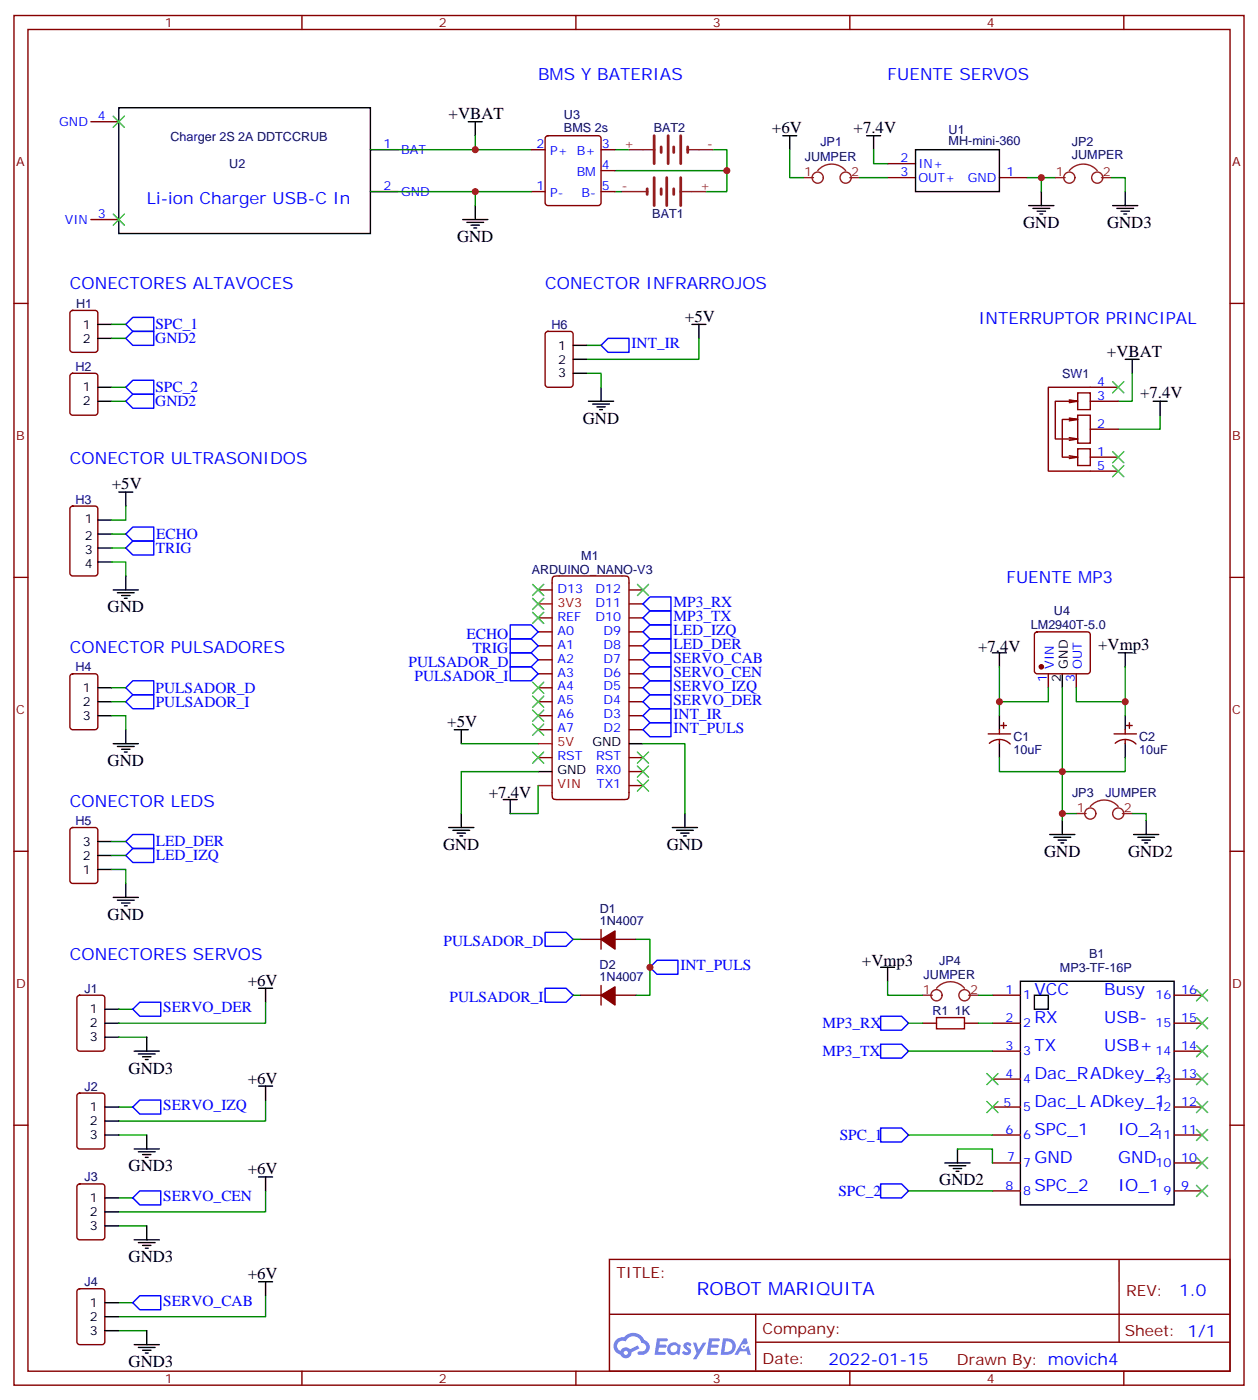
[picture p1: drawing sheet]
<svg xmlns="http://www.w3.org/2000/svg" width="317mm" height="353mm" viewBox="0 0 317 353" stroke-linecap="round" stroke-linejoin="round" font-family="sans-serif">
<g fill="none" stroke="#870000" stroke-width=".35">
<path d="M3.5 3.9h310.5v345.7h-310.5zM7.1 7.4h303.3v338.7h-303.3zM76.2 3.9v3.5M145.3 3.9v3.5M214.5 3.9v3.5M283.6 3.9v3.5M3.5 76.6h3.6M310.4 76.6h3.6M3.5 145.7h3.6M310.4 145.7h3.6M3.5 214.9h3.6M310.4 214.9h3.6"/>
<path d="M3.5 284h3.6M310.4 284h3.6M153.8 317.9h156.6v28.2h-156.6zM282.4 317.9v20.9M153.8 331.7h156.5M190.7 338.8h119.6M190.7 331.7v14.1M76.2 346.1v3.5M145.3 346.1v3.5M214.5 346.1v3.5M283.6 346.1v3.5"/>
</g>
<g fill="#5487ff">
<path d="M172.8 339.1a1.22 1.22 0 0 1 1.7 .2l-.4 .6a.47 .47 0 0 0-.3-.4 .47 .47 0 0 0-.5 .2v.1a1.3 1.3 0 0 1 1 1.7 1.39 1.39 0 0 1-2.2 0l.5-.6 .7 .4a.29 .29 0 0 0 .4-.2 .29 .29 0 0 0-.3-.3 1.04 1.04 0 0 1-.6-1.7z"/>
<path d="M165.8 337.8h2.4a.37 .37 0 0 1 .3 .4 .37 .37 0 0 1-.3 .4h-1.7l-.1 .8h1.5l.3 .4-.3 .3h-1.6l-.2 1.1 1.7 .1 .2 .5-.3 .2h-2.5z"/>
<path d="M179 337.8h2.3a.37 .37 0 0 1 .4 .4 .37 .37 0 0 1-.4 .4h-1.6l-.1 .8h1.5l.3 .4-.4 .3h-1.6l-.1 1.1 1.7 .1 .1 .5-.3 .2h-2.4z"/>
<path d="M187.7 337.8h.7l.3 1.3-.6 .3a.69 .69 0 0 0-1 .3 .69 .69 0 0 0 .5 .9 .69 .69 0 0 0 .8-.6l.5-.2 .6 2.2h-.8l-.2-.9h-1.8l-.5 .9h-.8z"/>
<path d="M174.9 338.9h.8l.6 1.8 1.1-1.8h.9l-2.6 4.2h-.8l.9-1.5z"/>
<path d="M182.5 337.8l-.6 4.2h1.3a2.11 2.11 0 0 0 2.5-2.1 2.11 2.11 0 0 0-2.5-2.1zM183.2 338.6a1.39 1.39 0 0 1 1.7 1.4 1.39 1.39 0 0 1-1.8 1.2h-.3z"/>
<path d="M168.8 339.4a1.47 1.47 0 0 0-.1 2.1 1.47 1.47 0 0 0 2.1 .1l.7 .4 .3-2.3-.2-.3h-.4a1.49 1.49 0 0 0-2.4 0zM169.5 339.8a.92 .92 0 0 1 1.5 .5 .92 .92 0 0 1-1.3 1.1 .9 .9 0 0 1-.2-1.6z"/>
<path d="M155.5 338.2a2.18 2.18 0 0 0 1.1 3.7 1.44 1.44 0 0 0 1.6 .9 1.44 1.44 0 0 0 1.2-1.5l2-1-.5-.7-1.9 1a1.47 1.47 0 0 0-2.4 .4 1.39 1.39 0 0 1-.7-1.9 1.39 1.39 0 0 1 2-.5 2.12 2.12 0 0 1 2.2-1.3 2.12 2.12 0 0 1 1.9 1.7 1.07 1.07 0 0 1 1.1 1 1.07 1.07 0 0 1-1 1.1h-.7a.43 .43 0 0 0-.5 .4 .43 .43 0 0 0 .4 .5 1.98 1.98 0 0 0 2.5-1.3 1.98 1.98 0 0 0-1.2-2.5 2.98 2.98 0 0 0-5.1-.6h-1.1zM157.4 341.5a.55 .55 0 0 1 1.1 0 .55 .55 0 0 1-1.1 0z"/>
<circle cx="187.7" cy="339.9" r=".26"/>
</g>
<g fill="none" stroke="#870000" stroke-width=".35">
<path d="M22.9 30.7h7.1M93.5 37.8h7M134.1 37.8h3.5M137.8 34.5l.5-.2h12.7a.71 .71 0 0 1 .7 .7v16.2l-.2 .5-.5 .2h-12.7l-.5-.2-.2-.5v-16.2zM151.7 37.8h3.5M22.9 55.4h7.1M93.5 48.4h7M134.1 48.4h3.5M151.7 43.1h3.5M151.7 48.4h3.5M224 41.3h7.1M224 44.8h7.1"/>
<path d="M252.2 44.8h7.1M17.9 78.6l.4-.2h5.7a.71 .71 0 0 1 .7 .7l-.1 9.4-.6 .4h-5.7l-.5-.2-.2-.5v-9.1zM17.9 94.4l.4-.2h5.7a.71 .71 0 0 1 .7 .7l-.1 9.5-.6 .4h-5.7l-.5-.2-.2-.5v-9.2zM137.8 83.9l.5-.3h5.6a.71 .71 0 0 1 .7 .7v13l-.7 .5h-5.6l-.5-.3-.2-.5v-12.7zM272 99.2h3.2v4.2h-3.2zM282.2 97.8h-17.6v21.1h17.6M269.9 100.9l2.1 .4h-5.7v9.5h5.7M269.9 105.5l2.1 .4h-3.9v9.5h3.9M269.9 110.5l2.1 .3M269.9 115l2.1 .4M272 104.8h3.2v7.1h-3.2zM272 113.3h3.2v4.2h-3.2z"/>
<path d="M272 110.8l-2.1 .4M272 101.3l-2.1 .3M272 115.4l-2.1 .3M272 105.9l-2.1 .3M275.2 101.3h7M275.2 108.3h7M275.2 115.4h7M17.9 127.9l.4-.2h5.7a.71 .71 0 0 1 .7 .7l-.1 16.5-.6 .5h-5.7l-.5-.3-.2-.4v-16.3zM135.8 148.9h3.5M135.8 156h3.5M135.8 159.5h3.5M139.6 145.6l.8-.2h16.6a1.33 1.33 0 0 1 1.7 .5v54.2a1.33 1.33 0 0 1-.5 1.7h-17.1a1.33 1.33 0 0 1-1.7-.5l-.1-54.2z"/>
<path d="M158.8 148.9h3.5M158.8 152.4h3.5M158.8 156h3.5M158.8 159.5h3.5M261.3 159.7l.5-.2h12.7a.71 .71 0 0 1 .7 .7v9.2l-.3 .5-.4 .2h-12.7l-.5-.3-.2-.4v-9.2zM17.9 170.3l.4-.2h5.7a.71 .71 0 0 1 .7 .7l-.1 13-.6 .4h-5.7l-.5-.2-.2-.5v-12.7zM135.8 163h3.5M135.8 166.5h3.5M135.8 170.1h3.5M135.8 177.1h3.5M135.8 173.6h3.5M158.8 163h3.5"/>
<path d="M158.8 166.5h3.5M158.8 170.1h3.5M158.8 177.1h3.5M158.8 173.6h3.5M264.6 170.1v3.5M271.6 170.1v3.5M135.8 180.7h3.5M135.8 184.2h3.5M135.8 191.2h3.5M158.8 180.7h3.5M158.8 184.2h3.5M158.8 191.2h3.5"/>
<path d="M158.8 194.8h3.5M158.8 198.3h3.5M249.4 185.2h5.7M249.7 187.6a3.8 3.8 0 0 1 5.2 .2M252.2 184.2v1M252.2 186.7v1M252.6 183.1h1.4M253.3 182.4v1.4M281.2 185.2h5.6M281.4 187.6a3.8 3.8 0 0 1 5.3 .2M284 184.2v1M284 186.7v1"/>
<path d="M284.3 183.1h1.5M285 182.4v1.4M17.9 209.1l.4-.2h5.7a.71 .71 0 0 1 .7 .7l-.1 13-.6 .4h-5.7l-.5-.2-.2-.5v-12.7zM146.4 237.1h5.3M151.7 234.6v5M155.2 237.1h5.3M19.6 251.4l.5-.2h5.7a.71 .71 0 0 1 .7 .7l-.1 13-.6 .4h-5.7l-.5-.2-.2-.5v-12.7zM146.4 251.2h5.3M151.7 248.7v5M155.2 251.2h5.3M232.8 258.3h3.6M243.4 258.3h3.5"/>
<path d="M250.5 251.2h7M250.5 258.3h7M296.3 251.2h7.1M296.3 258.3h7.1M19.6 276.1l.5-.2h5.7a.71 .71 0 0 1 .7 .7l-.1 13-.6 .4h-5.7l-.5-.2-.2-.5v-12.7zM250.5 265.3h7M250.5 272.4h7M250.5 279.4h7M296.3 265.3h7.1M296.3 272.4h7.1M296.3 279.4h7.1M19.6 299l.5-.2h5.7a.71 .71 0 0 1 .7 .7l-.1 13-.6 .4h-5.7l-.5-.2-.2-.5v-12.7z"/>
<path d="M250.5 286.5h7M250.5 293.5h7M296.3 286.5h7.1M296.3 293.5h7.1M250.5 300.6h7M296.3 300.6h7.1M19.6 325.5l.5-.2h5.7a.71 .71 0 0 1 .7 .7l-.1 13-.6 .4h-5.7l-.5-.2-.2-.5v-12.7z"/>
</g>
<g fill="none" stroke="#000" stroke-width=".35">
<path d="M30 27.2h63.5v31.7h-63.5zM118.2 30.7h3.5M119.9 30.7v3.6M197.6 34.3h3.5M199.3 34.3v3.5M218.7 34.3h3.5M220.5 34.3v3.5M231.1 37.8h21.1v10.6h-21.1zM116.8 55.4h6.3M117.8 56.1h4.3M118.9 56.8h2.1M119.6 57.5h.7"/>
<path d="M119.9 51.9v3.5M259.6 51.9h6.4M260.7 52.6h4.2M261.8 53.3h2.1M262.5 54h.7M262.8 48.4v3.5M280.8 51.9h6.4M281.9 52.6h4.2M282.9 53.3h2.1M283.6 54h.7M284 48.4v3.5M24.7 81.9h3.5"/>
<path d="M24.7 85.4h3.5M24.7 97.8h3.5M144.6 90.7h3.6M144.6 94.2h3.6M144.6 87.2h3.6M151.7 97.8v3.5M174.6 81.9h3.6M176.4 81.9v3.5M284 90.7h3.5M285.8 90.7v3.5M24.7 101.3h3.5M148.5 101.3h6.4"/>
<path d="M149.6 102h4.2M150.6 102.7h2.2M151.3 103.4h.7M291 101.3h3.6M292.8 101.3v3.5M24.7 131.3h3.5M24.7 134.8h3.5M24.7 138.3h3.5M30 124.2h3.5M31.7 124.2v3.5M24.7 141.9h3.5M28.6 148.9h6.3"/>
<path d="M29.6 149.6h4.3M30.7 150.3h2.1M31.4 151h.7M31.7 145.4v3.5M24.7 173.6h3.5M24.7 177.1h3.5M250.5 164.8h3.5M252.2 164.8v3.5M268.1 170.1v3.5M282.2 164.8h3.6M284 164.8v3.5M24.7 180.7h3.5"/>
<path d="M28.6 187.7h6.3M29.6 188.4h4.3M30.7 189.1h2.1M31.4 189.8h.7M31.7 184.2v3.5M114.7 184.2h3.5M116.4 184.2v3.5M135.8 194.8h3.5M158.8 187.7h3.5M252.2 180.7v3.5M252.2 187.7v3.5M284 180.7v3.5"/>
<path d="M284 187.7v3.5M24.7 212.4h3.5M24.7 219.5h3.5M24.7 215.9h3.5M113.2 208.9h6.4M114.3 209.6h4.2M115.4 210.3h2.1M116.1 211h.7M116.4 205.4v3.5M127 201.8h3.5M128.8 201.8v3.6M169.7 208.9h6.3"/>
<path d="M170.7 209.6h4.3M171.8 210.3h2.1M172.5 211h.7M172.9 205.4v3.5M264.9 210.6h6.4M266 211.3h4.2M267.1 212.1h2.1M267.8 212.8h.7M268.1 207.1v3.5M286.1 210.6h6.4M287.2 211.3h4.2M288.2 212.1h2.1"/>
<path d="M288.9 212.8h.7M289.3 207.1v3.5M28.6 226.5h6.3M29.6 227.2h4.3M30.7 227.9h2.1M31.4 228.6h.7M31.7 223v3.5M26.5 254.7h3.5M26.5 258.3h3.5M65.3 249.4h3.5M67 249.4v3.6M222.2 244.2h3.6"/>
<path d="M224 244.2v3.5M257.5 247.7h38.8v56.4h-38.8zM261.1 251.2h3.5v3.5h-3.5zM26.5 261.8h3.5M26.5 279.4h3.5M33.9 265.3h6.3M34.9 266h4.3M36 266.7h2.1M36.7 267.4h.7M37 261.8v3.5M65.3 274.1h3.5M67 274.1v3.6"/>
<path d="M26.5 286.5h3.5M26.5 283h3.5M33.9 290h6.3M34.9 290.7h4.3M36 291.4h2.1M36.7 292.1h.7M37 286.5v3.5M65.3 297.1h3.5M67 297.1v3.5M238.5 293.5h6.3M239.5 294.3h4.3M240.6 295h2.1"/>
<path d="M241.3 295.7h.7M241.7 290v3.5M26.5 309.4h3.5M26.5 302.4h3.5M26.5 305.9h3.5M33.9 312.9h6.3M34.9 313.7h4.3M36 314.4h2.1M36.7 315.1h.7M37 309.4v3.5M26.5 335.9h3.5M26.5 328.8h3.5"/>
<path d="M26.5 332.4h3.5M33.9 339.4h6.3M37 335.9v3.5M65.3 323.5h3.5M67 323.5v3.6M34.9 340.1h4.3M36 340.8h2.1M36.7 341.5h.7"/>
</g>
<path d="M135.8 152.4h3.5M135.8 198.3h3.5M135.8 187.7h3.5" fill="none" stroke="#f00" stroke-width=".35"/>
<g fill="none" stroke="#00f" stroke-width=".35">
<path d="M31.7 97.8l1.8-1.8h5.3v3.5h-5.3zM33.5 80.1h5.3v3.5h-5.3l-1.8-1.7zM33.5 83.6h5.3v3.6h-5.3l-1.8-1.8zM151.7 87.2l1.8-1.8h5.2v3.5h-5.2zM31.7 101.3l1.8-1.8h5.3v3.5h-5.3zM33.5 133h5.3v3.6h-5.3l-1.8-1.8zM33.5 136.6h5.3v3.5h-5.3l-1.8-1.8zM128.8 157.7h5.3l1.7 1.8-1.7 1.8h-5.3zM162.3 152.4l1.7-1.7h5.3v3.5h-5.3zM162.3 156l1.7-1.8h5.3v3.5h-5.3zM162.3 159.5l1.7-1.8h5.3v3.6h-5.3zM31.7 173.6l1.8-1.8h5.3v3.6h-5.3z"/>
<path d="M33.5 175.4h5.3v3.5h-5.3l-1.8-1.8zM128.8 161.3h5.3l1.7 1.7-1.7 1.8h-5.3zM128.8 164.8h5.3l1.7 1.7-1.7 1.8h-5.3zM128.8 168.3h5.3l1.7 1.8-1.7 1.7h-5.3zM162.3 163l1.7-1.7h5.3v3.5h-5.3zM162.3 166.5l1.7-1.7h5.3v3.5h-5.3zM162.3 173.6l1.7-1.8h5.3v3.6h-5.3zM162.3 177.1l1.7-1.7h5.3v3.5h-5.3zM164 168.3h5.3v3.5h-5.3l-1.7-1.7zM164 178.9h5.3v3.5h-5.3l-1.7-1.7zM162.3 184.2l1.7-1.8h5.3v3.5h-5.3zM33.5 214.2h5.3v3.5h-5.3l-1.8-1.8z"/>
<path d="M33.5 210.6h5.3v3.6h-5.3l-1.8-1.8zM137.6 235.3h5.3l1.7 1.8-1.7 1.8h-5.3zM33.5 254.7l1.8-1.7h5.3v3.5h-5.3zM137.6 249.4h5.3l1.7 1.8-1.7 1.8h-5.3zM164 244.2l1.8-1.8h5.3v3.5h-5.3zM222.2 256.5h5.3l1.8 1.8-1.8 1.7h-5.3zM33.5 279.4l1.8-1.7h5.3v3.5h-5.3zM222.2 263.6h5.3l1.8 1.7-1.8 1.8h-5.3zM222.2 284.7h5.3l1.8 1.8-1.8 1.8h-5.3zM222.2 298.8h5.3l1.8 1.8-1.8 1.8h-5.3zM33.5 302.4l1.8-1.8h5.3v3.5h-5.3zM33.5 328.8l1.8-1.7h5.3v3.5h-5.3z"/>
</g>
<g fill="none" stroke="#3c3" stroke-width=".35">
<path d="M28.6 29.3l2.8 2.8M31.4 29.3l-2.8 2.8M28.6 54l2.8 2.8M31.4 54l-2.8 2.8M280.8 96.3l2.8 2.9M283.6 96.3l-2.8 2.9M280.8 114l2.8 2.8M280.8 117.5l2.8 2.8M283.6 114l-2.8 2.8M283.6 117.5l-2.8 2.8M134.4 154.6l2.8 2.8M134.4 147.5l2.8 2.8"/>
<path d="M134.4 151l2.8 2.8M137.2 154.6l-2.8 2.8M137.2 147.5l-2.8 2.8M137.2 151l-2.8 2.8M160.9 147.5l2.8 2.8M163.7 147.5l-2.8 2.8M134.4 172.2l2.8 2.8M134.4 175.7l2.8 2.8M134.4 179.2l2.8 2.9M137.2 172.2l-2.8 2.8M137.2 175.7l-2.8 2.8M137.2 179.2l-2.8 2.9"/>
<path d="M134.4 189.8l2.8 2.9M134.4 182.8l2.8 2.8M137.2 189.8l-2.8 2.9M137.2 182.8l-2.8 2.8M160.9 189.8l2.8 2.9M160.9 193.4l2.8 2.8M160.9 196.9l2.8 2.8M163.7 189.8l-2.8 2.9M163.7 193.4l-2.8 2.8M163.7 196.9l-2.8 2.8M302 249.8l2.8 2.8M302 256.9l2.8 2.8"/>
<path d="M304.8 249.8l-2.8 2.8M304.8 256.9l-2.8 2.8M249.1 278l2.8 2.8M249.1 271l2.8 2.8M251.9 278l-2.8 2.8M251.9 271l-2.8 2.8M302 263.9l2.8 2.8M302 271l2.8 2.8M302 278l2.8 2.8M304.8 263.9l-2.8 2.8M304.8 271l-2.8 2.8M304.8 278l-2.8 2.8"/>
<path d="M302 285.1l2.8 2.8M302 292.1l2.8 2.9M302 299.2l2.8 2.8M304.8 285.1l-2.8 2.8M304.8 292.1l-2.8 2.9M304.8 299.2l-2.8 2.8"/>
</g>
<g fill="none" stroke="#008700" stroke-width=".35">
<path d="M93.5 37.8h26.4M119.9 34.3v3.5h14.2M155.2 37.8h3.5M179.9 37.8h3.5v5.3M199.3 37.8v7h3.5M220.5 37.8v3.5h3.5M93.5 48.4h26.4v3.5M119.9 48.4h14.2M155.2 43.1h28.2v5.3h-5.2M155.2 48.4h1.8M217 44.8h7M259.3 44.8h3.5v3.6"/>
<path d="M262.8 44.8h3.5M280.5 44.8h3.5v3.6M28.2 81.9h3.5M28.2 85.4h3.5M28.2 97.8h3.5M148.2 94.2h3.5v3.6M148.2 87.2h3.5M176.4 85.4v5.3h-28.2M285.8 94.2v7.1h-3.6M28.2 101.3h3.5M292.8 104.8v3.5h-10.6M28.2 134.8h3.5"/>
<path d="M28.2 138.3h3.5M31.7 127.7v3.6h-3.5M28.2 141.9h3.5v3.5M28.2 173.6h3.5M28.2 177.1h3.5M252.2 168.3v8.8h12.4v-3.5M252.2 177.1v3.6M268.1 173.6v33.5M271.6 173.6v3.5h12.4v3.6M284 168.3v8.8M28.2 180.7h3.5v3.5M116.4 187.7h19.4"/>
<path d="M135.8 194.8h-19.4v10.6M135.8 198.3v7.1h-7M162.3 187.7h10.6v17.7M252.2 191.2v3.6h31.8v-3.6M28.2 219.5h3.5v3.5M28.2 215.9h3.5M28.2 212.4h3.5M268.1 205.4h3.5M285.8 205.4h3.5v1.7M144.6 237.1h1.8M160.5 237.1h3.5v14.1h-3.5M30 254.7h3.5"/>
<path d="M67 253v5.3h-37M144.6 251.2h1.8M224 247.7v3.5h8.8M229.3 258.3h3.5M246.9 251.2h3.6M246.9 258.3h3.6M30 261.8h7M30 279.4h3.5M67 277.7v5.3h-37M229.3 265.3h21.2M30 286.5h7M229.3 286.5h21.2"/>
<path d="M241.7 290h8.8v3.5M30 309.4h7M30 302.4h3.5M67 300.6v5.3h-37M229.3 300.6h21.2M30 335.9h7M30 328.8h3.5M67 327.1v5.3h-37"/>
</g>
<path d="M165.1 34.3v7M166.9 37.1v1.4M168.6 34.3v7M170 37.1v1.4M171.8 34.3v7M173.6 37.1v1.4M163.3 47.7v1.4M165.1 44.8v7.1M166.9 47.7v1.4M168.3 44.8v7.1M170 47.7v1.4M171.8 44.8v7.1" fill="none" stroke="#8c2424" stroke-width=".71"/>
<g fill="none" stroke="#8c2424" stroke-width=".35">
<path d="M158.7 37.8h6.4M173.6 37.8h6.3M157 48.4h6.3M171.8 48.4h6.4M202.8 44.8h2.5M206.4 43.1a4.6 4.6 0 0 1 7 0M214.5 44.8h2.5M266.3 44.8h2.5M269.9 43.1a4.6 4.6 0 0 1 7 0M278 44.8h2.5M271.6 205.4h2.5M275.2 203.6a4.6 4.6 0 0 1 7 0"/>
<path d="M283.3 205.4h2.5M232.8 251.2h2.5M236.4 249.4a4.6 4.6 0 0 1 7 0M244.5 251.2h2.4"/>
<circle cx="206.4" cy="44.8" r="1.41"/>
<circle cx="213.4" cy="44.8" r="1.41"/>
<circle cx="269.9" cy="44.8" r="1.41"/>
<circle cx="276.9" cy="44.8" r="1.41"/>
<circle cx="275.2" cy="205.4" r="1.41"/>
<circle cx="282.2" cy="205.4" r="1.41"/>
<circle cx="236.4" cy="251.2" r="1.41"/>
<circle cx="243.4" cy="251.2" r="1.41"/>
</g>
<g fill="#870000" stroke="#870000" stroke-width=".35">
<path d="M151.7 237.1l3.5-2.1v4.6z"/>
<path d="M151.7 251.2l3.5-2.1v4.6z"/>
<circle cx="262.8" cy="168.3" r=".53"/>
</g>
<path d="M236.4 256.9h7v2.8h-7z" fill="none" stroke="#a10000" stroke-width=".35"/>
<g fill="#c00">
<circle cx="183.4" cy="43.1" r=".88"/>
<circle cx="119.9" cy="37.8" r=".88"/>
<circle cx="119.9" cy="48.4" r=".88"/>
<circle cx="262.8" cy="44.8" r=".88"/>
<circle cx="252.2" cy="177.1" r=".88"/>
<circle cx="268.1" cy="194.8" r=".88"/>
<circle cx="284" cy="177.1" r=".88"/>
<circle cx="268.1" cy="205.4" r=".88"/>
<circle cx="164" cy="244.2" r=".88"/>
</g>
<text font-size="4.6" fill="#00f" x="175.9" y="326.9">ROBOT MARIQUITA</text>
<g font-size="4.2" fill="#00f">
<text x="135.8" y="20.1">BMS Y BATERIAS</text>
<text x="224" y="20.1">FUENTE SERVOS</text>
<text x="37" y="51.5">Li-ion Charger USB-C In</text>
<text x="17.6" y="73.1">CONECTORES ALTAVOCES</text>
<text x="137.6" y="73.1">CONECTOR INFRARROJOS</text>
<text x="246.9" y="81.9">INTERRUPTOR PRINCIPAL</text>
<text x="17.6" y="117.2">CONECTOR ULTRASONIDOS</text>
<text x="254" y="147.1">FUENTE MP3</text>
<text x="17.6" y="164.8">CONECTOR PULSADORES</text>
<text x="17.6" y="203.6">CONECTOR LEDS</text>
<text x="17.6" y="242.4">CONECTORES SERVOS</text>
<text x="261.1" y="251.2">VCC</text>
<text x="278.7" y="251.2">Busy</text>
<text x="261.1" y="258.3">RX</text>
<text x="278.7" y="258.3">USB-</text>
<text x="261.1" y="265.3">TX</text>
<text x="278.7" y="265.3">USB+</text>
<text x="261.1" y="272.4">Dac_RADkey_2</text>
<text x="261.1" y="279.4">Dac_L ADkey_1</text>
<text x="261.1" y="286.5">SPC_1</text>
<text x="282.2" y="286.5">IO_2</text>
<text x="261.1" y="293.5">GND</text>
<text x="282.2" y="293.5">GND</text>
<text x="261.1" y="300.6">SPC_2</text>
<text x="282.2" y="300.6">IO_1</text>
<text x="297.6" y="327.1">1.0</text>
<text x="209.1" y="344.5">2022-01-15</text>
</g>
<g font-size="4.2">
<text x="113.2" y="30.1">+VBAT</text>
<text x="194.8" y="33.6">+6V</text>
<text x="215.4" y="33.5">+7.4V</text>
<text x="258.2" y="57.5">GND</text>
<text x="279.4" y="57.5">GND3</text>
<text x="115.4" y="61.1">GND</text>
<text x="172.9" y="81.2">+5V</text>
<text x="279.4" y="90">+VBAT</text>
<text x="287.8" y="100.6">+7.4V</text>
<text x="147.1" y="106.9">GND</text>
<text x="28.2" y="123.5">+5V</text>
<text x="27.2" y="154.6">GND</text>
<text x="246.8" y="164.5">+7.4V</text>
<text x="277.1" y="164.1">+Vmp3</text>
<text x="112.9" y="183.5">+5V</text>
<text x="27.2" y="193.4">GND</text>
<text x="123.4" y="201.5">+7.4V</text>
<text x="111.8" y="214.5">GND</text>
<text x="168.3" y="214.5">GND</text>
<text x="263.5" y="216.3">GND</text>
<text x="284.7" y="216.3">GND2</text>
<text x="27.2" y="232.2">GND</text>
<text x="217.5" y="243.8">+Vmp3</text>
<text x="62.5" y="248.8">+6V</text>
<text x="32.5" y="271">GND3</text>
<text x="62.5" y="273.5">+6V</text>
<text x="32.5" y="295.7">GND3</text>
<text x="62.5" y="296.4">+6V</text>
<text x="237.1" y="299.2">GND2</text>
<text x="32.5" y="318.6">GND3</text>
<text x="62.5" y="322.9">+6V</text>
<text x="32.5" y="345.1">GND3</text>
</g>
<g font-size="3.9" fill="#00f">
<text x="39.2" y="83.1">SPC_1</text>
<text x="39.2" y="86.7">GND2</text>
<text x="159.4" y="87.9">INT_IR</text>
<text x="39.2" y="99">SPC_2</text>
<text x="39.2" y="102.6">GND2</text>
<text x="39.4" y="136">ECHO</text>
<text x="39.3" y="139.5">TRIG</text>
<text x="170" y="153.2">MP3_RX</text>
<text x="117.7" y="161.3">ECHO</text>
<text x="170" y="156.7">MP3_TX</text>
<text x="170" y="160.2">LED_IZQ</text>
<text x="119.2" y="164.8">TRIG</text>
<text x="170" y="163.8">LED_DER</text>
<text x="170" y="167.3">SERVO_CAB</text>
<text x="103.1" y="168.3">PULSADOR_D</text>
<text x="104.6" y="171.8">PULSADOR_I</text>
<text x="170" y="170.8">SERVO_CEN</text>
<text x="39.3" y="174.8">PULSADOR_D</text>
<text x="39.3" y="178.3">PULSADOR_I</text>
<text x="170" y="174.3">SERVO_IZQ</text>
<text x="170" y="177.9">SERVO_DER</text>
<text x="170" y="181.4">INT_IR</text>
<text x="170" y="184.9">INT_PULS</text>
<text x="39.3" y="213.6">LED_DER</text>
<text x="39.3" y="217.2">LED_IZQ</text>
<text x="111.9" y="238.9">PULSADOR_D</text>
<text x="171.7" y="244.9">INT_PULS</text>
<text x="41.2" y="255.5">SERVO_DER</text>
<text x="113.5" y="253">PULSADOR_I</text>
<text x="207.6" y="259.5">MP3_RX</text>
<text x="207.6" y="266.6">MP3_TX</text>
<text x="41.2" y="280.2">SERVO_IZQ</text>
<text x="211.9" y="287.8">SPC_1</text>
<text x="41.2" y="303.1">SERVO_CEN</text>
<text x="211.6" y="301.9">SPC_2</text>
<text x="41.2" y="329.6">SERVO_CAB</text>
</g>
<g font-size="3.9" fill="#800">
<text x="155.6" y="322.5">TITLE:</text>
<text x="284.2" y="327.1">REV:</text>
<text x="192.5" y="336.7">Company:</text>
<text x="283.9" y="337.3">Sheet: 1/1</text>
<text x="192.5" y="344.3">Date:</text>
<text x="241.5" y="344.4">Drawn By: movich4</text>
</g>
<g font-size="3.2" fill="#800">
<text x="41.6" y="6.9">1</text>
<text x="110.8" y="6.9">2</text>
<text x="179.9" y="6.9">3</text>
<text x="249.1" y="6.9">4</text>
<text x="4.1" y="42">A</text>
<text x="311" y="42">A</text>
<text x="4.1" y="111.2">B</text>
<text x="311" y="111.2">B</text>
<text x="4.1" y="180.3">C</text>
<text x="311" y="180.3">C</text>
<text x="4.1" y="249.4">D</text>
<text x="311" y="249.4">D</text>
<text x="41.6" y="349.1">1</text>
<text x="110.8" y="349.1">2</text>
<text x="179.9" y="349.1">3</text>
<text x="249.1" y="349.1">4</text>
</g>
<g font-size="3.2" fill="#000080">
<text x="142.3" y="30">U3</text>
<text x="43" y="35.5">Charger 2S 2A DDTCCRUB</text>
<text x="142.3" y="33.2">BMS 2s</text>
<text x="165" y="33.3">BAT2</text>
<text x="239.4" y="33.7">U1</text>
<text x="203.1" y="40.8">JUMPER</text>
<text x="207" y="36.8">JP1</text>
<text x="239.4" y="36.7">MH-mini-360</text>
<text x="270.5" y="40">JUMPER</text>
<text x="270.5" y="36.8">JP2</text>
<text x="57.9" y="42.5">U2</text>
<text x="164.6" y="55.1">BAT1</text>
<text x="19.2" y="77.7">H1</text>
<text x="139.2" y="83.1">H6</text>
<text x="19.1" y="93.6">H2</text>
<text x="268.1" y="95.4">SW1</text>
<text x="19.1" y="127.1">H3</text>
<text x="146.7" y="141.3">M1</text>
<text x="134.2" y="144.8">ARDUINO_NANO-V3</text>
<text x="266" y="155.3">U4</text>
<text x="260.2" y="158.9">LM2940T-5.0</text>
<text x="19.1" y="169.5">H4</text>
<text x="255.8" y="190.2">10uF</text>
<text x="255.8" y="187.1">C1</text>
<text x="287.5" y="190.2">10uF</text>
<text x="287.5" y="187.1">C2</text>
<text x="270.6" y="201.2">JP3</text>
<text x="279" y="201.2">JUMPER</text>
<text x="19.1" y="208.3">H5</text>
<text x="151.4" y="233.6">1N4007</text>
<text x="151.4" y="230.4">D1</text>
<text x="151.3" y="244.5">D2</text>
<text x="237.1" y="243.5">JP4</text>
<text x="267.5" y="245.4">MP3-TF-16P</text>
<text x="274.9" y="241.8">B1</text>
<text x="21.3" y="250.6">J1</text>
<text x="151.3" y="247.7">1N4007</text>
<text x="233.1" y="247.1">JUMPER</text>
<text x="235.3" y="256.2">R1</text>
<text x="241" y="256.2">1K</text>
<text x="21.3" y="275.3">J2</text>
<text x="21.3" y="298.2">J3</text>
<text x="21.3" y="324.7">J4</text>
</g>
<g font-size="3.2" fill="#00f">
<text x="14.9" y="31.8">GND</text>
<text x="24.7" y="30.4">4</text>
<text x="96.8" y="37.4">1</text>
<text x="101.2" y="38.8">BAT</text>
<text x="135.4" y="37.4">2</text>
<text x="138.9" y="39.2">P+ B+</text>
<text x="151.9" y="37.4">3</text>
<text x="227.3" y="41">2</text>
<text x="145.5" y="44.5">BM</text>
<text x="151.9" y="42.7">4</text>
<text x="227.3" y="44.5">3</text>
<text x="231.8" y="42.4">IN+</text>
<text x="231.8" y="45.9">OUT+</text>
<text x="244.2" y="45.9">GND</text>
<text x="254" y="44.5">1</text>
<text x="96.8" y="48">2</text>
<text x="101.2" y="49.4">GND</text>
<text x="135.4" y="48">1</text>
<text x="138.9" y="49.8">P-</text>
<text x="146.8" y="49.8">B-</text>
<text x="151.9" y="48">5</text>
<text x="16.3" y="56.5">VIN</text>
<text x="24.7" y="55.1">3</text>
<text x="276.9" y="97.4">4</text>
<text x="276.9" y="100.9">3</text>
<text x="276.9" y="108">2</text>
<text x="276.9" y="118.6">5</text>
<text x="276.9" y="115">1</text>
<text x="140.7" y="149.6">D13</text>
<text x="150.3" y="149.6">D12</text>
<text x="150.3" y="153.1">D11</text>
<text x="140.7" y="160.2">A0</text>
<text x="140.7" y="156.7">REF</text>
<text x="150.3" y="156.7">D10</text>
<text x="152.3" y="160.2">D9</text>
<text x="140.7" y="163.7">A1</text>
<text x="140.7" y="167.2">A2</text>
<text x="152.3" y="163.7">D8</text>
<text x="152.3" y="167.2">D7</text>
<text x="140.7" y="170.8">A3</text>
<text x="152.3" y="170.8">D6</text>
<text x="264.2" y="172.3" transform="rotate(-90 264.2 172.3)">1</text>
<text x="266" y="168.8" transform="rotate(-90 266 168.8)">VIN</text>
<text x="271.3" y="172.3" transform="rotate(-90 271.3 172.3)">3</text>
<text x="273" y="168.8" transform="rotate(-90 273 168.8)">OUT</text>
<text x="140.7" y="174.3">A4</text>
<text x="140.7" y="177.8">A5</text>
<text x="152.3" y="177.8">D4</text>
<text x="152.3" y="174.3">D5</text>
<text x="140.7" y="184.9">A7</text>
<text x="140.7" y="181.3">A6</text>
<text x="152.3" y="181.3">D3</text>
<text x="152.3" y="184.9">D2</text>
<text x="140.7" y="191.9">RST</text>
<text x="150.5" y="191.9">RST</text>
<text x="150.4" y="195.5">RX0</text>
<text x="150.7" y="199">TX1</text>
<text x="253.7" y="250.9">1</text>
<text x="298.1" y="250.9">16</text>
<text x="253.7" y="257.9">2</text>
<text x="258.2" y="252.3">1</text>
<text x="291.6" y="252.3">16</text>
<text x="298.1" y="257.9">15</text>
<text x="258.2" y="259.3">2</text>
<text x="291.6" y="259.3">15</text>
<text x="253.7" y="265">3</text>
<text x="258.2" y="266.4">3</text>
<text x="291.6" y="266.4">14</text>
<text x="298.1" y="265">14</text>
<text x="253.7" y="272">4</text>
<text x="258.2" y="273.4">4</text>
<text x="291.6" y="273.4">13</text>
<text x="298.1" y="272">13</text>
<text x="253.3" y="279.3">5</text>
<text x="258.2" y="280.5">5</text>
<text x="291.6" y="280.5">12</text>
<text x="298.1" y="279.1">12</text>
<text x="253.7" y="286.1">6</text>
<text x="258.2" y="287.5">6</text>
<text x="291.6" y="287.5">11</text>
<text x="298.1" y="286.1">11</text>
<text x="254.2" y="293">7</text>
<text x="298.1" y="293.2">10</text>
<text x="258.2" y="294.6">7</text>
<text x="291.6" y="294.6">10</text>
<text x="253.7" y="300.2">8</text>
<text x="258.2" y="301.7">8</text>
<text x="293.6" y="301.7">9</text>
<text x="298.1" y="300.2">9</text>
</g>
<g font-size="3.2" fill="#8d2323">
<text x="157.6" y="37.4">+</text>
<text x="178.5" y="37.4">-</text>
<text x="202.9" y="44.5">1</text>
<text x="214.8" y="44.5">2</text>
<text x="266.4" y="44.5">1</text>
<text x="278.3" y="44.5">2</text>
<text x="157" y="48">-</text>
<text x="176.7" y="48">+</text>
<text x="271.7" y="205">1</text>
<text x="283.6" y="205">2</text>
<text x="232.9" y="250.9">1</text>
<text x="244.8" y="250.9">2</text>
</g>
<g font-size="3.2">
<text x="20.9" y="82.9">1</text>
<text x="20.9" y="86.5">2</text>
<text x="140.9" y="88.2">1</text>
<text x="140.9" y="95.3">3</text>
<text x="140.9" y="91.8">2</text>
<text x="20.9" y="98.8">1</text>
<text x="20.9" y="102.3">2</text>
<text x="21.4" y="132">1</text>
<text x="21.4" y="136.2">2</text>
<text x="21.4" y="139.7">3</text>
<text x="21.4" y="143.3">4</text>
<text x="267.8" y="172.3" transform="rotate(-90 267.8 172.3)">2</text>
<text x="269.5" y="168.8" transform="rotate(-90 269.5 168.8)">GND</text>
<text x="20.9" y="174.7">1</text>
<text x="20.9" y="178.2">2</text>
<text x="20.9" y="181.7">3</text>
<text x="149.5" y="188.4">GND</text>
<text x="140.7" y="195.5">GND</text>
<text x="20.9" y="213.5">3</text>
<text x="20.9" y="220.5">1</text>
<text x="20.9" y="217">2</text>
<text x="22.7" y="255.8">1</text>
<text x="22.7" y="262.9">3</text>
<text x="22.7" y="259.3">2</text>
<text x="22.7" y="280.5">1</text>
<text x="22.7" y="287.5">3</text>
<text x="22.7" y="284">2</text>
<text x="22.7" y="303.4">1</text>
<text x="22.7" y="310.5">3</text>
<text x="22.7" y="307">2</text>
<text x="22.7" y="329.9">1</text>
<text x="22.7" y="333.4">2</text>
<text x="22.7" y="336.9">3</text>
</g>
<g font-size="3.2" fill="#f00">
<text x="140.7" y="153.1">3V3</text>
<text x="140.7" y="188.4">5V</text>
<text x="140.7" y="199">VIN</text>
</g>
</svg>
